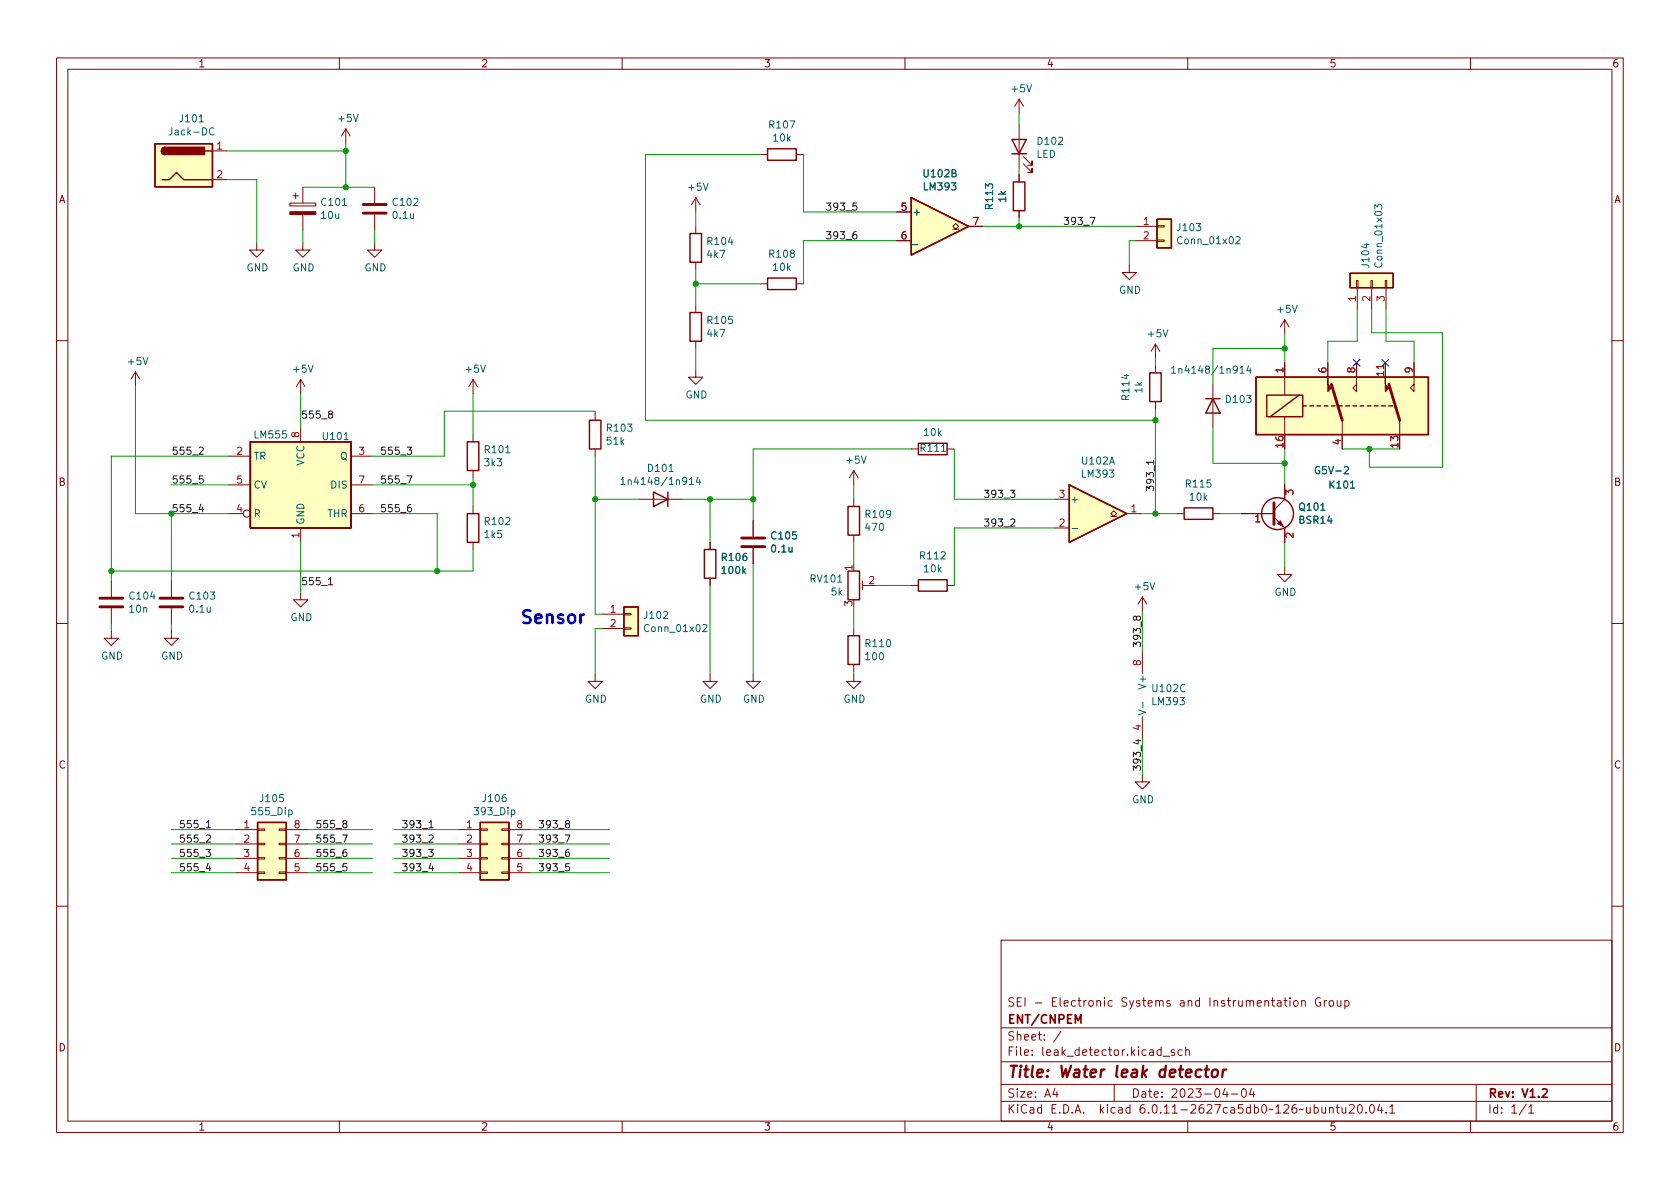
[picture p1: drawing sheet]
<svg xmlns="http://www.w3.org/2000/svg" width="297mm" height="210mm" viewBox="0 0 297 210" stroke-linecap="round" stroke-linejoin="round" font-family="sans-serif">
<g fill="none" stroke="#840000" stroke-width=".18">
<path d="M10 10.2h277v190.1h-277zM12 12.2h273v186.1h-273zM60 10.2v2M110 10.2v2M160 10.2v2M180.2 17.5v2.6M180.2 17.5l-.8 1.3M180.2 17.5l.7 1.3M210 10.2v2M260 10.2v2M37.6 26.7h2.5M37.6 31.8h2.5"/>
<path d="M51.3 35.9h4.5v.5h-4.5zM51.8 34.6h1M52.3 34.1v1M53.5 33.1v2.8M53.5 37.9v2.8M61.1 22.8l-.7 1.2M61.1 22.8v2.5M61.1 22.8l.8 1.2M66.2 33.1v2.8M66.2 37.9v2.8M123 34.9l-.7 1.3M123 34.9v2.6"/>
<path d="M123 34.9l.8 1.3M134.4 27.3h1.3M140.8 27.3h1.3M158.6 37.5h2.5M180.2 22.1v7.6M180.2 30.9v1.3M180.2 37.3v1.2M180.9 29l1.6 1.5v-.8v.8h-.8M180.9 27.7l1.6 1.5v-.7v.7h-.8M204.6 39.9h1.2v.3h-1.2zM45.4 42.9v1.3h1.3l-1.3 1.3-1.3-1.3h1.3M53.5 42.9v1.3h1.3l-1.3 1.3-1.2-1.3h1.2"/>
<path d="M66.2 42.9v1.3h1.3l-1.3 1.3-1.2-1.3h1.2M123 40v1.3M123 46.4v1.2M123 54v1.3M134.4 50.2h1.3M140.8 50.2h1.3M158.6 42.6h2.5M168.5 40.5h.5l-.5-.5 .5-.5 .5 .5-.5 .5h.5M171.3 40h2.5M199.7 46.9v1.3h1.2l-1.2 1.2-1.3-1.2h1.3M200.8 42.6h3.8M200.8 40h3.8"/>
<path d="M204.6 42.4h1.2v.3h-1.2zM227.2 56.5v2.6M227.2 56.5l-.8 1.3M227.2 56.5l.7 1.3M239.9 49.6h.2v1.3h-.2zM240 50.9v3.8M242.4 49.6h.2v1.3h-.2zM242.5 50.9v3.8M244.9 49.6h.3v1.3h-.3zM245.1 50.9v3.8M10 60.2h2M24 65.8l-.8 1.2"/>
<path d="M24 65.8v2.5M24 65.8l.7 1.2M53.2 67.1v2.5M53.2 75.6v2.5M53.2 67.1l-.8 1.3M53.2 67.1l.7 1.3M83.6 67.1v2.5M83.6 76.9v1.2M83.6 67.1l-.7 1.3M83.6 67.1l.8 1.3M105.2 73v1.3M105.2 79.4v1.3"/>
<path d="M123 65.4v1.3h1.3l-1.3 1.3-1.3-1.3h1.3M123 60.3v1.3M161.1 79.4h1.3M167.5 79.4h1.2M204.3 60.9l-.8 1.2M204.3 60.9v2.5M204.3 64.7v1.2M204.3 71v1.3M204.3 60.9l.8 1.2M214.5 68v7.6M227.2 64.2v5.7M227.2 73.7v5.7"/>
<path d="M234.8 64.2v2.5M237.3 74.3v5.1M239.9 64.2v5l-.7-.6 .7-.6M244.9 64.2v2.5M247.5 74.3v5.1M250 64.2v5l-.6-.6 .6-.6M285 60.2h2M40.5 90.8h2.5M40.5 80.7h3.8M40.5 85.7h3.8M53.2 93.4v2.5M62.1 90.8h3.8"/>
<path d="M62.1 80.7h3.8M62.1 85.7h3.8M83.6 83.2v1.3M83.6 89.6v1.2M83.6 95.9v1.3M113 88.3h7.6M125.6 95.9v1.3M133.2 92.1v2.8M133.2 96.9v2.8M151 83.2v2.5M151 88.3v1.3M151 94.6v1.3"/>
<path d="M151 99.7v1.3M151 83.2l-.8 1.3M151 83.2l.7 1.3M186.5 93.4h2.6M186.5 88.3h2.6M196.4 91.3h.5l-.5-.5 .5-.5 .5 .5-.5 .5h.5M199.2 90.8h2.6M208.1 90.8h1.3M214.5 90.8h1.2M219.5 90.8h5.7M225.2 91.5l2 1.9v2.5M227.2 85.7v2.6l-2 1.9"/>
<path d="M10 110.2h2M19.7 111.6v1.3h1.3l-1.3 1.2-1.3-1.2h1.3M19.7 102.7v2.8M19.7 107.6v2.8M30.3 111.6v1.3h1.3l-1.3 1.2-1.3-1.2h1.3M30.3 102.7v2.8M30.3 107.6v2.8M53.2 104.8v1.3h1.2l-1.2 1.2-1.3-1.2h1.3M105.2 119.2v1.3h1.3l-1.3 1.3-1.2-1.3h1.2M106.5 108.6h3.8M106.5 111.1h3.8M110.3 111h1.3v.3h-1.3z"/>
<path d="M110.3 108.5h1.3v.2h-1.3zM125.6 119.2v1.3h1.2l-1.2 1.3-1.3-1.3h1.3M125.6 102.3v1.2M133.2 119.2v1.3h1.2l-1.2 1.3-1.3-1.3h1.3M151 119.2v1.3h1.2l-1.2 1.3-1.3-1.3h1.3M151 111.1v1.3M151 117.5v1.3M152.5 103.5h1M152.5 102.8v1.5M161.1 103.5h1.3M167.5 103.5h1.2M202 105.6l-.8 1.2"/>
<path d="M202 105.6v2.5M202 115.3v3.8M202 105.6l.7 1.2M227.2 100.3v1.3h1.2l-1.2 1.3-1.3-1.3h1.3M285 110.2h2M202 137v1.3h1.3l-1.3 1.2-1.3-1.2h1.3M202 126.7v3.8M41.7 146.7h3.8M41.7 149.2h3.8M41.7 151.8h3.8M41.7 154.3h3.8M45.5 154.2h1.3v.3h-1.3z"/>
<path d="M45.5 151.7h1.3v.2h-1.3zM45.5 149.1h1.3v.3h-1.3zM45.5 146.6h1.3v.2h-1.3zM49.4 154.2h1.2v.3h-1.2zM49.4 151.7h1.2v.2h-1.2zM49.4 149.1h1.2v.3h-1.2zM49.4 146.6h1.2v.2h-1.2zM50.6 146.7h3.8M50.6 149.2h3.8M50.6 151.8h3.8M50.6 154.3h3.8M81.1 146.7h3.8"/>
<path d="M81.1 149.2h3.8M81.1 151.8h3.8M81.1 154.3h3.8M84.9 154.2h1.3v.3h-1.3zM84.9 151.7h1.3v.2h-1.3zM84.9 149.1h1.3v.3h-1.3zM84.9 146.6h1.3v.2h-1.3zM88.7 154.2h1.3v.3h-1.3zM88.7 151.7h1.3v.2h-1.3zM88.7 149.1h1.3v.3h-1.3zM88.7 146.6h1.3v.2h-1.3zM90 146.7h3.8"/>
<path d="M90 149.2h3.8M90 151.8h3.8M90 154.3h3.8M10 160.2h2M177 166.3h108v32h-108zM183.1 177.4h1.1M196.6 177l-.4-.1-.3 .3v.4l.2 .3h.5M228.8 177.1l.2-.2 .4 .2 .1 .5-.1 .3h-.4l-.2-.1zM230.1 177.1l.3-.2 .3 .1 .1 .9M230.1 176.9v1M285 160.2h2M60 198.3v2"/>
<path d="M110 198.3v2M160 198.3v2M177 194.8h108M177 191.8h108M177 187.8h108M177 181.8h108M182.5 186.5v.1M182.5 185.7v.1M184.6 183.8v.1M184.6 183v.1M187.6 182.4l-1.3 1.9M197 191.8v3"/>
<path d="M207.6 185.7l-.3-.1-.2 .2v.3l.5 .1v.4h-.5M209 185.7l-.4-.1-.3 .3v.4l.1 .3h.6M209.6 185.8l.3-.2 .3 .1 .1 .9M209.6 185.1v1.5M210 198.3v2M217.7 193.5h1.2M219.7 192.6l.2-.1a.81 .81 0 0 1 .5 .7 .81 .81 0 0 1-.3 .8h-.1a.81 .81 0 0 1-.6-.6 .81 .81 0 0 1 .3-.8zM221.3 192.5l-.4 1h1M221.6 193v1M238.6 195.5l.5-.2 .3 .2v.3l-.9 1h.9M240.2 195.4l.2-.1a.81 .81 0 0 1 .5 .7 .81 .81 0 0 1-.3 .8h-.1a.81 .81 0 0 1-.6-.6 .81 .81 0 0 1 .3-.8zM241.5 196.7v.1"/>
<path d="M242.4 195.4l.1-.1a.81 .81 0 0 1 .6 .7 .81 .81 0 0 1-.3 .8h-.2a.81 .81 0 0 1-.5-.6 .81 .81 0 0 1 .3-.8zM243.9 195.3l-.3 1h.9M244.3 195.8v1M245.1 196.7v.1M245.7 195.8l.4-.5v1.5M245.7 196.8h.9M260 198.3v2M261 191.8v6.5M270.3 195.8l.4-.5v1.5M270.3 196.8h.9"/>
<circle cx="43.6" cy="90.8" r=".63"/>
</g>
<path d="M190.1 180.9v-1.5l.5 1.1 .5-1.1v1.5" fill="none" stroke="#840000" stroke-width=".3"/>
<g fill="none" stroke="#006464" stroke-width=".18">
<path d="M181.5 15l.5 1.2 .4-1.2M35.2 21.5h.7M37.8 22.7a.6 .6 0 0 0-.8 .4 .6 .6 0 0 0 .6 .8l.2-.2M60.6 36.3h.7M62.5 20.2l.4 1.3 .4-1.3M72.6 37.8v.8h.3l.2-.1M73.1 37.8v.8M124.4 32.4l.4 1.3 .4-1.3M139.7 21.4h.8l-.5 1.2M168.3 30.6h.6l.1-.2-.1-.3-.6-.1v1.3h.5l.2-.1 .1-.3-.3-.3M211.5 39.5h.8l-.4 .5 .3 .1v.6l-.1 .1-.6-.1M243.1 37v-.8l.5 .4 .1-.4h.5l.1 .2-.1 .6"/>
<path d="M129.1 41.9l-.3 .9h.8M205.6 58.3l.5 1.3 .4-1.3M218.5 42l.5-.2 .3 .4-.8 .9h.8M228.5 54l.4 1.3 .4-1.3M241.6 43.1v.8l-.9-.3M25.3 63.2l.4 1.3 .4-1.3M54.5 64.6l.4 1.2 .5-1.2M60.8 77.7h.8M85 64.6l.4 1.2 .4-1.2M166.5 79.8h.7M199.2 66.2v.8l-.9-.3M218.8 65.3l-.3 .2h-.3l-.2-.2 .2-.5 .3-.1 .2 .1a.84 .84 0 0 1-.3 1.2h-.2"/>
<path d="M219.2 65.1l.4-.4v1.3M219.2 66h.8M220.8 64.7l-.3 .9h.7M221.1 65.2v.8M89.4 80.1h.8M118.3 83.4h.7M121.4 85l-.2 .2h-.3l-.2-.2 .1-.5 .4-.1 .2 .1a.84 .84 0 0 1-.4 1.2h-.2M121.9 84.8l.4-.4v1.3M121.9 85.7h.7M123.4 84.4l-.3 .9h.8M123.7 84.8v.9M139.5 96.8l.1 .8h.3l.1-.1"/>
<path d="M140 96.8v.8M152.3 80.7l.4 1.2 .4-1.2M189.6 93.5h.9M233.5 90.2h.8M237.7 82.6l.5-.1 .2 .4-.8 .9h.8M238.8 86.3h.7M26.9 104.6l-.3 .9h.8M36.6 107.4l.1 .8 .3 .1 .2-.2M37.2 107.4v.9M117.3 108.2l.5-.1 .2 .4-.7 .9h.7M124.3 110.5l.5-.1 .2 .4-.8 .9h.8M131.5 100.9l.3 .5"/>
<path d="M131.8 100.6l-.5 .5M148.1 102.9h.8M203.3 103l.5 1.3 .4-1.3M201.3 125.5l1.3 .5-1.3 .4M202.1 124.2v.9M209.5 121.2a.6 .6 0 0 0-.8 .4 .6 .6 0 0 0 .6 .7l.2-.1M50.1 140.5h-.6l-.1 .6 .2-.1h.4l.1 .2v.4l-.2 .2-.5-.2M51 143.3l.4-.1 .3 .3-.2 .5h-.5M89.4 140.5l-.4 .1a.86 .86 0 0 0 0 1.2l.4-.2 .1-.4-.2-.2h-.4l-.1 .2M90.4 143.3l.4-.1 .2 .3-.1 .5h-.5"/>
</g>
<g fill="#ffffc2" stroke="#ffffc2" stroke-width=".18">
<path d="M161.1 34.9l10.2 5.1-10.2 5.1z"/>
<path d="M222.1 66.7h30.5v10.2h-30.5z"/>
<path d="M110.3 107.3h2.6v5.1h-2.6z"/>
<path d="M204.6 38.8h2.5v5h-2.5z"/>
<path d="M238.7 48.3h7.6v2.6h-7.6z"/>
<path d="M189.1 85.7l10.1 5.1-10.1 5.1z"/>
<path d="M45.5 145.4h5.1v10.2h-5.1z"/>
<path d="M44.3 78.1h17.8v15.3h-17.8z"/>
<path d="M27.4 25.4h10.2v7.6h-10.2z"/>
<path d="M84.9 145.4h5.1v10.2h-5.1z"/>
</g>
<g fill="none" stroke="#840000" stroke-width=".25">
<path d="M27.4 25.4h10.2v7.6h-10.2zM28.7 31.8h1.2l1.3-1.3 1.3 1.3h5.1M29.2 26.1a.64 .64 0 0 0-.7 .6 .64 .64 0 0 0 .7 .6M36.3 26.7h1.3M135.7 26.3h5.1v2h-5.1zM161.1 34.9l10.2 5.1-10.2 5.1zM178.9 24.7h2.6l-1.3 2.5zM178.9 27.2h2.6M179.2 32.2h2v5.1h-2zM204.6 38.8h2.5v5h-2.5zM122 55.3h2v5h-2zM122 41.3h2v5.1h-2z"/>
<path d="M135.7 49.2h5.1v2h-5.1zM238.7 48.3h7.6v2.6h-7.6zM44.3 78.1h17.8v15.3h-17.8zM82.6 78.1h2.1v5.1h-2.1zM104.2 74.3h2v5.1h-2zM162.4 78.4h5.1v2h-5.1zM203.3 65.9h2v5.1h-2zM213.2 70.5h2.5M214.5 70.5l1.2 2.5h-2.5zM222.1 66.7h30.5v10.2h-30.5zM224 69.9h6.3v3.8h-6.3zM229.7 69.9l-5.1 3.8"/>
<path d="M230.3 71.8h.7M231.6 71.8h.6M232.9 71.8h.6M234.1 71.8h.7M235.4 71.8h.6M236.7 71.8h.6M237.9 71.8h.7M239.2 71.8h.7M240.5 71.8h.6M241.8 71.8h.6M243 71.8h.7M244.3 71.8h.6"/>
<path d="M245.6 71.8h.6M82.6 90.8h2.1v5.1h-2.1zM115.5 87l2.6 1.3-2.6 1.3zM118.1 87v2.6M124.5 97.2h2.1v5.1h-2.1zM149.9 89.6h2.1v5h-2.1zM189.1 85.7l10.1 5.1-10.1 5.1zM209.4 89.8h5.1v2h-5.1zM110.3 107.3h2.6v5.1h-2.6zM149.9 112.4h2.1v5.1h-2.1zM149.9 101h2.1v5.1h-2.1zM162.4 102.5h5.1v2h-5.1z"/>
<path d="M45.5 145.4h5.1v10.2h-5.1zM84.9 145.4h5.1v10.2h-5.1z"/>
<circle cx="225.9" cy="90.8" r="2.82"/>
</g>
<path d="M64.2 37.7h4.1M64.2 36.2h4.1M235.4 68l1.9 6.3M245.6 68l1.9 6.3M131.1 96.7h4.1M131.1 95.1h4.1M225.2 88.9v3.8M17.7 107.3h4M17.7 105.8h4M28.3 107.3h4M28.3 105.8h4" fill="none" stroke="#840000" stroke-width=".51"/>
<g fill="#840000" stroke="#840000" stroke-width=".18">
<path d="M234.8 66.7v1.3l.6 .6-.6 .6z"/>
<path d="M244.9 66.7v1.3l.7 .6-.7 .6z"/>
<path d="M51.3 37.4h4.5v.5h-4.5z"/>
<path d="M225.9 92.6l.5-.5 .5 1z"/>
</g>
<path d="M244.6 64.5v.7M222 91.4l.4-.4v1.3M227.3 87.4v-.7l.5 .4 .2-.4h.5l.1 .2-.1 .5M228.6 94.3v.8l-.9-.8-.4 .2 .2 .5" fill="none" stroke="#a90000" stroke-width=".18"/>
<g fill="#840000" stroke="#840000" stroke-width=".25">
<path d="M28.7 26.2l.5-.1v1.2a.64 .64 0 0 1-.6-.4 .64 .64 0 0 1 .1-.7z"/>
<path d="M29.2 26.1h7v1.2h-7z"/>
</g>
<g fill="none" stroke="#0f0f0f" stroke-width=".18">
<path d="M151.5 35.9h-.7v.6l.2-.1h.4l.1 .2v.4l-.2 .2-.5-.2M192.8 38.4h.8l-.5 1.3M151.4 41h-.4a.85 .85 0 0 0 0 1.2l.5-.1v-.4l-.2-.2h-.3l-.2 .2M35.2 79.2l.5-.1 .2 .3-.7 .9h.7M58.3 73.2l-.2-.2v-.2l.2-.1h.4l.1 .2-.1 .2-.5 .2-.1 .2v.3l.2 .1h.3l.2-.2-.1-.4-.1-.1M72 79.1h.8l-.5 .5 .4 .1v.5l-.2 .1-.5-.1M35.5 89.2l-.3 .9h.8M35.8 89.7v.8M35.9 84.2h-.6l-.1 .6 .2-.2 .4 .1 .1 .2v.4l-.2 .1-.5-.1M72 84.2h.8l-.5 1.2M72.7 89.2l-.4 .1a.85 .85 0 0 0 0 1.2l.4-.1 .1-.4-.3-.3h-.2l-.3 .3M178.7 86.7h.8l-.5 .5 .4 .1v.5l-.2 .2-.5-.2"/>
<path d="M178.7 91.9l.5-.1 .3 .3-.8 .9h.8M204 81.7h-1.3l.4 .4M204 81.4v.7M58.1 102.5l.3-.4v1.3M58.1 103.4h.7M200.9 109.2l.3-.3 .3 .1 .2 .2-.2 .4-.3 .1-.2-.1-.2-.6-.2-.1-.1 .2-.1 .3 .1 .2 .2 .1 .2-.3M200.8 131h.9M201.2 130.8v.8l-.9-.3M36.4 150.2h.8l-.4 .5 .4 .1v.5l-.2 .2-.6-.2M36.5 147.8l.5-.1 .2 .3-.8 .9h.8M36.5 145.5l.3-.4v1.3M36.5 146.4h.7"/>
<path d="M36.8 152.7l-.3 .9h.8M37.1 153.2v.8M60.6 147.7h.8l-.5 1.2M60.9 145.7l-.3-.3 .1-.2 .2-.1 .3 .1 .1 .2v.1l-.6 .2-.1 .2 .1 .4 .2 .1h.2l.2-.3v-.3l-.2-.1M61.2 150.2l-.3 .1a.85 .85 0 0 0 0 1.2l.4-.2v-.4l-.2-.2h-.2l-.3 .2M61.3 152.7h-.6l-.1 .6 .2-.1 .4 .1 .1 .2v.4l-.2 .1-.5-.1M75.8 150.2h.8l-.4 .5 .3 .1v.5l-.2 .2-.5-.2M75.9 147.8l.4-.1 .3 .3-.8 .9h.8M75.9 145.5l.3-.4v1.3M75.9 146.4h.7M76.2 152.7l-.3 .9h.7M76.5 153.2v.8"/>
<path d="M99.9 147.7h.9l-.6 1.2M100.2 145.7l-.2-.3v-.2l.2-.1 .4 .1 .1 .2v.1l-.6 .2-.1 .2v.4l.2 .1h.3l.2-.3v-.3l-.2-.1M100.6 150.2l-.4 .1a.85 .85 0 0 0 0 1.2l.5-.2v-.4l-.2-.2h-.3l-.2 .2M100.7 152.7h-.7v.6l.2-.1 .4 .1 .1 .2v.4l-.2 .1-.5-.1"/>
</g>
<g fill="none" stroke="#009600" stroke-width=".18">
<path d="M40.1 31.8h5.3v11.1M40.1 26.7h21M53.5 33.1h12.7M61.1 25.3v7.8M123 37.5v2.5M134.4 27.3h-20.3v47h90.2M142.1 27.3v10.2h16.5M180.2 20.1v2M180.2 29.7v1.2M180.2 38.5v1.5M53.5 40.7v2.2M66.2 40.7v2.2"/>
<path d="M123 47.6v6.4M123 50.2h11.4M158.6 42.6h-16.5v7.6M173.8 40h27M200.8 42.6h-1.1v4.3M227.2 59.1v5.1M240 54.7v5.6h-5.2v3.9M242.5 54.7v4.1h12.5v23.8h-12.9v-3.2M245.1 54.7v5.6h4.9v3.9M24 68.3v22.5h16.5M53.2 69.6v6M83.6 69.6v7.3"/>
<path d="M105.2 73v-.3h-26.6v8h-12.7M123 61.6v3.8M161.1 79.4h-27.9v12.7M168.7 79.4v8.9h17.8M204.3 63.4v1.3M204.3 72.3v18.5M214.5 75.6v6.3h12.7M227.2 79.4v6.3M227.2 61.6h-12.7v6.4M237.3 79.4h10.2M30.3 85.7h10.2M30.3 90.8v11.9"/>
<path d="M40.5 80.7h-20.8v22M53.2 95.9v8.9M65.9 90.8h11.4v10.2M65.9 85.7h17.7M83.6 84.5v5.1M83.6 97.2v3.8h-63.9M105.2 80.7v27.9h1.3M105.2 88.3h7.8M120.6 88.3h12.6M125.6 88.3v7.6M133.2 99.7v19.5M151 85.7v2.6"/>
<path d="M151 95.9v3.8M186.5 93.4h-17.8v10.1M201.8 90.8h6.3M215.7 90.8h3.8M227.2 95.9v4.4M19.7 110.4v1.2M30.3 110.4v1.2M106.5 111.1h-1.3v8.1M125.6 103.5v15.7M151 107.3v3.8M151 118.8v.4M154.8 103.5h6.3"/>
<path d="M202 108.1v7.2M202 130.5v6.5M30.3 154.3h11.4M30.3 146.7h11.4M30.3 149.2h11.4M30.3 151.8h11.4M54.4 154.3h11.5M54.4 146.7h11.5M54.4 149.2h11.5M54.4 151.8h11.5M69.7 154.3h11.4M69.7 146.7h11.4"/>
<path d="M69.7 149.2h11.4M69.7 151.8h11.4M93.8 154.3h14M93.8 146.7h14M93.8 149.2h14M93.8 151.8h14"/>
</g>
<path d="M239.2 63.5l1.3 1.3M240.5 63.5l-1.3 1.3M244.3 63.5l1.2 1.3M245.5 63.5l-1.2 1.3" fill="none" stroke="#000084" stroke-width=".18"/>
<g fill="#009600" stroke="#009600" stroke-width=".18">
<circle cx="61.1" cy="33.1" r=".46"/>
<circle cx="105.2" cy="88.3" r=".46"/>
<circle cx="83.6" cy="85.7" r=".46"/>
<circle cx="123" cy="50.2" r=".46"/>
<circle cx="61.1" cy="26.7" r=".46"/>
<circle cx="227.2" cy="81.9" r=".46"/>
<circle cx="242.1" cy="79.4" r=".46"/>
<circle cx="19.7" cy="101" r=".46"/>
<circle cx="227.2" cy="61.6" r=".46"/>
<circle cx="204.3" cy="74.3" r=".46"/>
<circle cx="204.3" cy="90.8" r=".46"/>
<circle cx="125.6" cy="88.3" r=".46"/>
<circle cx="180.2" cy="40" r=".46"/>
<circle cx="133.2" cy="88.3" r=".46"/>
<circle cx="77.3" cy="101" r=".46"/>
</g>
<text font-size="3.1" fill="#0000c2" x="91.8" y="110.3">Sensor</text>
<g font-size="2.8" fill="#840000">
<text x="178" y="191.2">Title:</text>
<text x="187.3" y="191.2">Water</text>
<text x="197.4" y="191.2">leak</text>
<text x="205.5" y="191.2">detector</text>
</g>
<g font-size="2.1" fill="#840000">
<text x="178" y="178.5">SEI -</text>
<text x="185.9" y="178.5">Electronic</text>
<text x="198.5" y="178.5">Systems</text>
<text x="208.9" y="178.5">and</text>
<text x="214.3" y="178.5">Instrumentation</text>
<text x="233.1" y="178.5">Group</text>
<text x="178" y="184.5">Sheet:</text>
<text x="178" y="181.5">ENT/CNPEM</text>
<text x="178" y="187.2">File:</text>
<text x="184.4" y="187.2">leak_detector.kicad_sch</text>
<text x="178" y="197.4">KiCad</text>
<text x="178" y="194.6">Size:</text>
<text x="184.7" y="194.6">A4</text>
<text x="185.7" y="197.4">E.D.A.</text>
<text x="194.6" y="197.4">kicad</text>
<text x="200" y="194.6">Date:</text>
<text x="201.8" y="197.4">6.0.11-2627ca5db0~126~ubuntu20.04.1</text>
<text x="207" y="194.6">2023-04-04</text>
<text x="263" y="194.6">Rev:</text>
<text x="263" y="197.4">Id:</text>
<text x="267.1" y="197.4">1/1</text>
<text x="269.1" y="194.6">V1.2</text>
</g>
<g font-size="1.8" fill="#840000">
<text x="35" y="12.3">1</text>
<text x="85" y="12.3">2</text>
<text x="135" y="12.3">3</text>
<text x="185" y="12.3">4</text>
<text x="235" y="12.3">5</text>
<text x="285" y="12.3">6</text>
<text x="10.4" y="36.3">A</text>
<text x="285.4" y="36.3">A</text>
<text x="10.3" y="86.3">B</text>
<text x="285.3" y="86.3">B</text>
<text x="10.3" y="136.3">C</text>
<text x="285.3" y="136.3">C</text>
<text x="10.3" y="186.3">D</text>
<text x="285.3" y="186.3">D</text>
<text x="35" y="200.3">1</text>
<text x="85" y="200.3">2</text>
<text x="135" y="200.3">3</text>
<text x="185" y="200.3">4</text>
<text x="235" y="200.3">5</text>
<text x="285" y="200.3">6</text>
</g>
<g font-size="1.8" fill="#006464">
<text x="178.6" y="16.7">+5V</text>
<text x="31.5" y="22">J101</text>
<text x="59.5" y="21.9">+5V</text>
<text x="135.7" y="23.1">R107</text>
<text x="29.6" y="24.3">Jack-DC</text>
<text x="136.5" y="25.4">10k</text>
<text x="183.2" y="26">D102</text>
<text x="183.2" y="28.3">LED</text>
<text x="121.4" y="34.1">+5V</text>
<text x="163" y="31.7">U102B</text>
<text x="163.1" y="34">LM393</text>
<text x="178.3" y="35.9" transform="rotate(-90 178.3 35.9)">1k</text>
<text x="56.5" y="36.8">C101</text>
<text x="56.5" y="39.1">10u</text>
<text x="69.2" y="36.8">C102</text>
<text x="69.2" y="39.1">0.1u</text>
<text x="161.2" y="38.5">+</text>
<text x="176" y="37.2" transform="rotate(-90 176 37.2)">R113</text>
<text x="207.9" y="41.3">J103</text>
<text x="124.8" y="43.7">R104</text>
<text x="124.8" y="46">4k7</text>
<text x="135.7" y="45.9">R108</text>
<text x="161.2" y="43.6">_</text>
<text x="207.9" y="43.6">Conn_01x02</text>
<text x="242.5" y="47.6" transform="rotate(-90 242.5 47.6)">J104</text>
<text x="244.8" y="47.6" transform="rotate(-90 244.8 47.6)">Conn_01x03</text>
<text x="43.5" y="48.4">GND</text>
<text x="51.7" y="48.4">GND</text>
<text x="64.4" y="48.4">GND</text>
<text x="136.5" y="48.3">10k</text>
<text x="197.8" y="52.3">GND</text>
<text x="124.8" y="57.7">R105</text>
<text x="124.8" y="60">4k7</text>
<text x="225.5" y="55.7">+5V</text>
<text x="22.3" y="64.9">+5V</text>
<text x="202.7" y="60">+5V</text>
<text x="51.5" y="66.3">+5V</text>
<text x="82" y="66.3">+5V</text>
<text x="121.1" y="70.8">GND</text>
<text x="200.1" y="71" transform="rotate(-90 200.1 71)">R114</text>
<text x="202.4" y="69.7" transform="rotate(-90 202.4 69.7)">1k</text>
<text x="206.8" y="66.4">1n4148/1n914</text>
<text x="216.5" y="71.6">D103</text>
<text x="44.7" y="77.9">LM555</text>
<text x="107" y="76.7">R103</text>
<text x="163.1" y="77.5">10k</text>
<text x="44.8" y="81.7">TR</text>
<text x="54.2" y="82.4" transform="rotate(-90 54.2 82.4)">VCC</text>
<text x="56.8" y="78.2">U101</text>
<text x="60.1" y="81.7">Q</text>
<text x="85.4" y="80.5">R101</text>
<text x="85.4" y="82.8">3k3</text>
<text x="107" y="79">51k</text>
<text x="114.3" y="83.8">D101</text>
<text x="149.3" y="82.4">+5V</text>
<text x="162.5" y="80.3">R111</text>
<text x="191" y="82.5">U102A</text>
<text x="44.8" y="86.8">CV</text>
<text x="58.3" y="86.8">DIS</text>
<text x="109.5" y="86.1">1n4148/1n914</text>
<text x="189.2" y="89.3">+</text>
<text x="191" y="84.8">LM393</text>
<text x="209.4" y="86.6">R115</text>
<text x="210.1" y="88.9">10k</text>
<text x="232.2" y="84.2">G5V-2</text>
<text x="234.8" y="86.8">K101</text>
<text x="44.8" y="91.8">R</text>
<text x="54.2" y="92.9" transform="rotate(-90 54.2 92.9)">GND</text>
<text x="57.8" y="91.8">THR</text>
<text x="85.4" y="93.2">R102</text>
<text x="85.4" y="95.5">1k5</text>
<text x="136.1" y="95.8">C105</text>
<text x="152.7" y="91.9">R109</text>
<text x="152.7" y="94.3">470</text>
<text x="229.5" y="90.7">Q101</text>
<text x="229.5" y="93">BSR14</text>
<text x="127.3" y="99.6">R106</text>
<text x="127.3" y="101.9">100k</text>
<text x="136.1" y="98.1">0.1u</text>
<text x="162.4" y="99.3">R112</text>
<text x="163.1" y="101.6">10k</text>
<text x="22.6" y="106.4">C104</text>
<text x="33.2" y="106.4">C103</text>
<text x="143" y="103.4">RV101</text>
<text x="146.8" y="105.7">5k</text>
<text x="200.4" y="104.7">+5V</text>
<text x="225.3" y="105.7">GND</text>
<text x="22.6" y="108.7">10n</text>
<text x="33.2" y="108.7">0.1u</text>
<text x="51.3" y="110.2">GND</text>
<text x="113.6" y="109.8">J102</text>
<text x="113.6" y="112.1">Conn_01x02</text>
<text x="17.8" y="117">GND</text>
<text x="28.4" y="117">GND</text>
<text x="152.7" y="114.8">R110</text>
<text x="152.7" y="117.1">100</text>
<text x="103.3" y="124.6">GND</text>
<text x="123.7" y="124.6">GND</text>
<text x="131.3" y="124.6">GND</text>
<text x="149.1" y="124.6">GND</text>
<text x="203" y="122" transform="rotate(-90 203 122)">V+</text>
<text x="203.5" y="122.8">U102C</text>
<text x="203.5" y="125.1">LM393</text>
<text x="45.7" y="142.2">J105</text>
<text x="85.1" y="142.2">J106</text>
<text x="200.1" y="142.4">GND</text>
<text x="44.2" y="144.5">555_Dip</text>
<text x="83.6" y="144.5">393_Dip</text>
</g>
<g font-size="1.8" fill="#a90000">
<text x="38.2" y="26.4">1</text>
<text x="38.2" y="31.5">2</text>
<text x="159.2" y="37.2">5</text>
<text x="171.9" y="39.8">7</text>
<text x="202" y="39.8">1</text>
<text x="159.2" y="42.3">6</text>
<text x="202" y="42.3">2</text>
<text x="239.7" y="53.5" transform="rotate(-90 239.7 53.5)">1</text>
<text x="242.3" y="53.5" transform="rotate(-90 242.3 53.5)">2</text>
<text x="244.8" y="53.5" transform="rotate(-90 244.8 53.5)">3</text>
<text x="226.9" y="66.1" transform="rotate(-90 226.9 66.1)">1</text>
<text x="234.5" y="66.1" transform="rotate(-90 234.5 66.1)">6</text>
<text x="239.6" y="66.1" transform="rotate(-90 239.6 66.1)">8</text>
<text x="244.7" y="66.7" transform="rotate(-90 244.7 66.7)">11</text>
<text x="249.8" y="66.1" transform="rotate(-90 249.8 66.1)">9</text>
<text x="52.9" y="77.5" transform="rotate(-90 52.9 77.5)">8</text>
<text x="41.7" y="80.4">2</text>
<text x="63.3" y="80.4">3</text>
<text x="226.9" y="79.4" transform="rotate(-90 226.9 79.4)">16</text>
<text x="237.1" y="78.8" transform="rotate(-90 237.1 78.8)">4</text>
<text x="247.2" y="79.4" transform="rotate(-90 247.2 79.4)">13</text>
<text x="41.7" y="85.5">5</text>
<text x="63.3" y="85.5">7</text>
<text x="187.1" y="88">3</text>
<text x="41.7" y="90.6">4</text>
<text x="52.9" y="95.3" transform="rotate(-90 52.9 95.3)">1</text>
<text x="63.3" y="90.6">6</text>
<text x="187.1" y="93.1">2</text>
<text x="199.8" y="90.6">1</text>
<text x="221.7" y="93.1">1</text>
<text x="150.7" y="101" transform="rotate(-90 150.7 101)">1</text>
<text x="150.7" y="107.4" transform="rotate(-90 150.7 107.4)">3</text>
<text x="153.4" y="103.3">2</text>
<text x="107.7" y="108.4">1</text>
<text x="107.7" y="110.9">2</text>
<text x="201.7" y="117.9" transform="rotate(-90 201.7 117.9)">8</text>
<text x="201.7" y="129.3" transform="rotate(-90 201.7 129.3)">4</text>
<text x="43" y="146.5">1</text>
<text x="43" y="149">2</text>
<text x="51.8" y="149">7</text>
<text x="51.8" y="146.5">8</text>
<text x="82.3" y="146.5">1</text>
<text x="82.3" y="149">2</text>
<text x="91.2" y="149">7</text>
<text x="91.2" y="146.5">8</text>
<text x="43" y="151.5">3</text>
<text x="43" y="154.1">4</text>
<text x="51.8" y="154.1">5</text>
<text x="51.8" y="151.5">6</text>
<text x="82.3" y="151.5">3</text>
<text x="82.3" y="154.1">4</text>
<text x="91.2" y="154.1">5</text>
<text x="91.2" y="151.5">6</text>
</g>
<g font-size="1.8" fill="#0f0f0f">
<text x="145.9" y="37.2">393_5</text>
<text x="187.9" y="39.8">393_7</text>
<text x="145.9" y="42.3">393_6</text>
<text x="53.2" y="74">555_8</text>
<text x="30.3" y="80.4">555_2</text>
<text x="67.1" y="80.4">555_3</text>
<text x="30.3" y="85.5">555_5</text>
<text x="67.1" y="85.5">555_7</text>
<text x="173.8" y="88">393_3</text>
<text x="204" y="87" transform="rotate(-90 204 87)">393_1</text>
<text x="67.1" y="90.6">555_6</text>
<text x="173.8" y="93.1">393_2</text>
<text x="53.2" y="103.5">555_1</text>
<text x="201.7" y="114.6" transform="rotate(-90 201.7 114.6)">393_8</text>
<text x="201.7" y="136.5" transform="rotate(-90 201.7 136.5)">393_4</text>
<text x="31.6" y="149">555_2</text>
<text x="31.6" y="146.4">555_1</text>
<text x="55.7" y="146.4">555_8</text>
<text x="55.7" y="149">555_7</text>
<text x="70.9" y="149">393_2</text>
<text x="70.9" y="146.4">393_1</text>
<text x="95.1" y="146.4">393_8</text>
<text x="95.1" y="149">393_7</text>
<text x="31.6" y="151.5">555_3</text>
<text x="31.6" y="154.1">555_4</text>
<text x="55.7" y="154.1">555_5</text>
<text x="55.7" y="151.5">555_6</text>
<text x="70.9" y="154.1">393_4</text>
<text x="70.9" y="151.5">393_3</text>
<text x="95.1" y="154.1">393_5</text>
<text x="95.1" y="151.5">393_6</text>
</g>
<text font-size="1.8" fill="#009600" x="30.3" y="90.6">555_4</text>
</svg>
